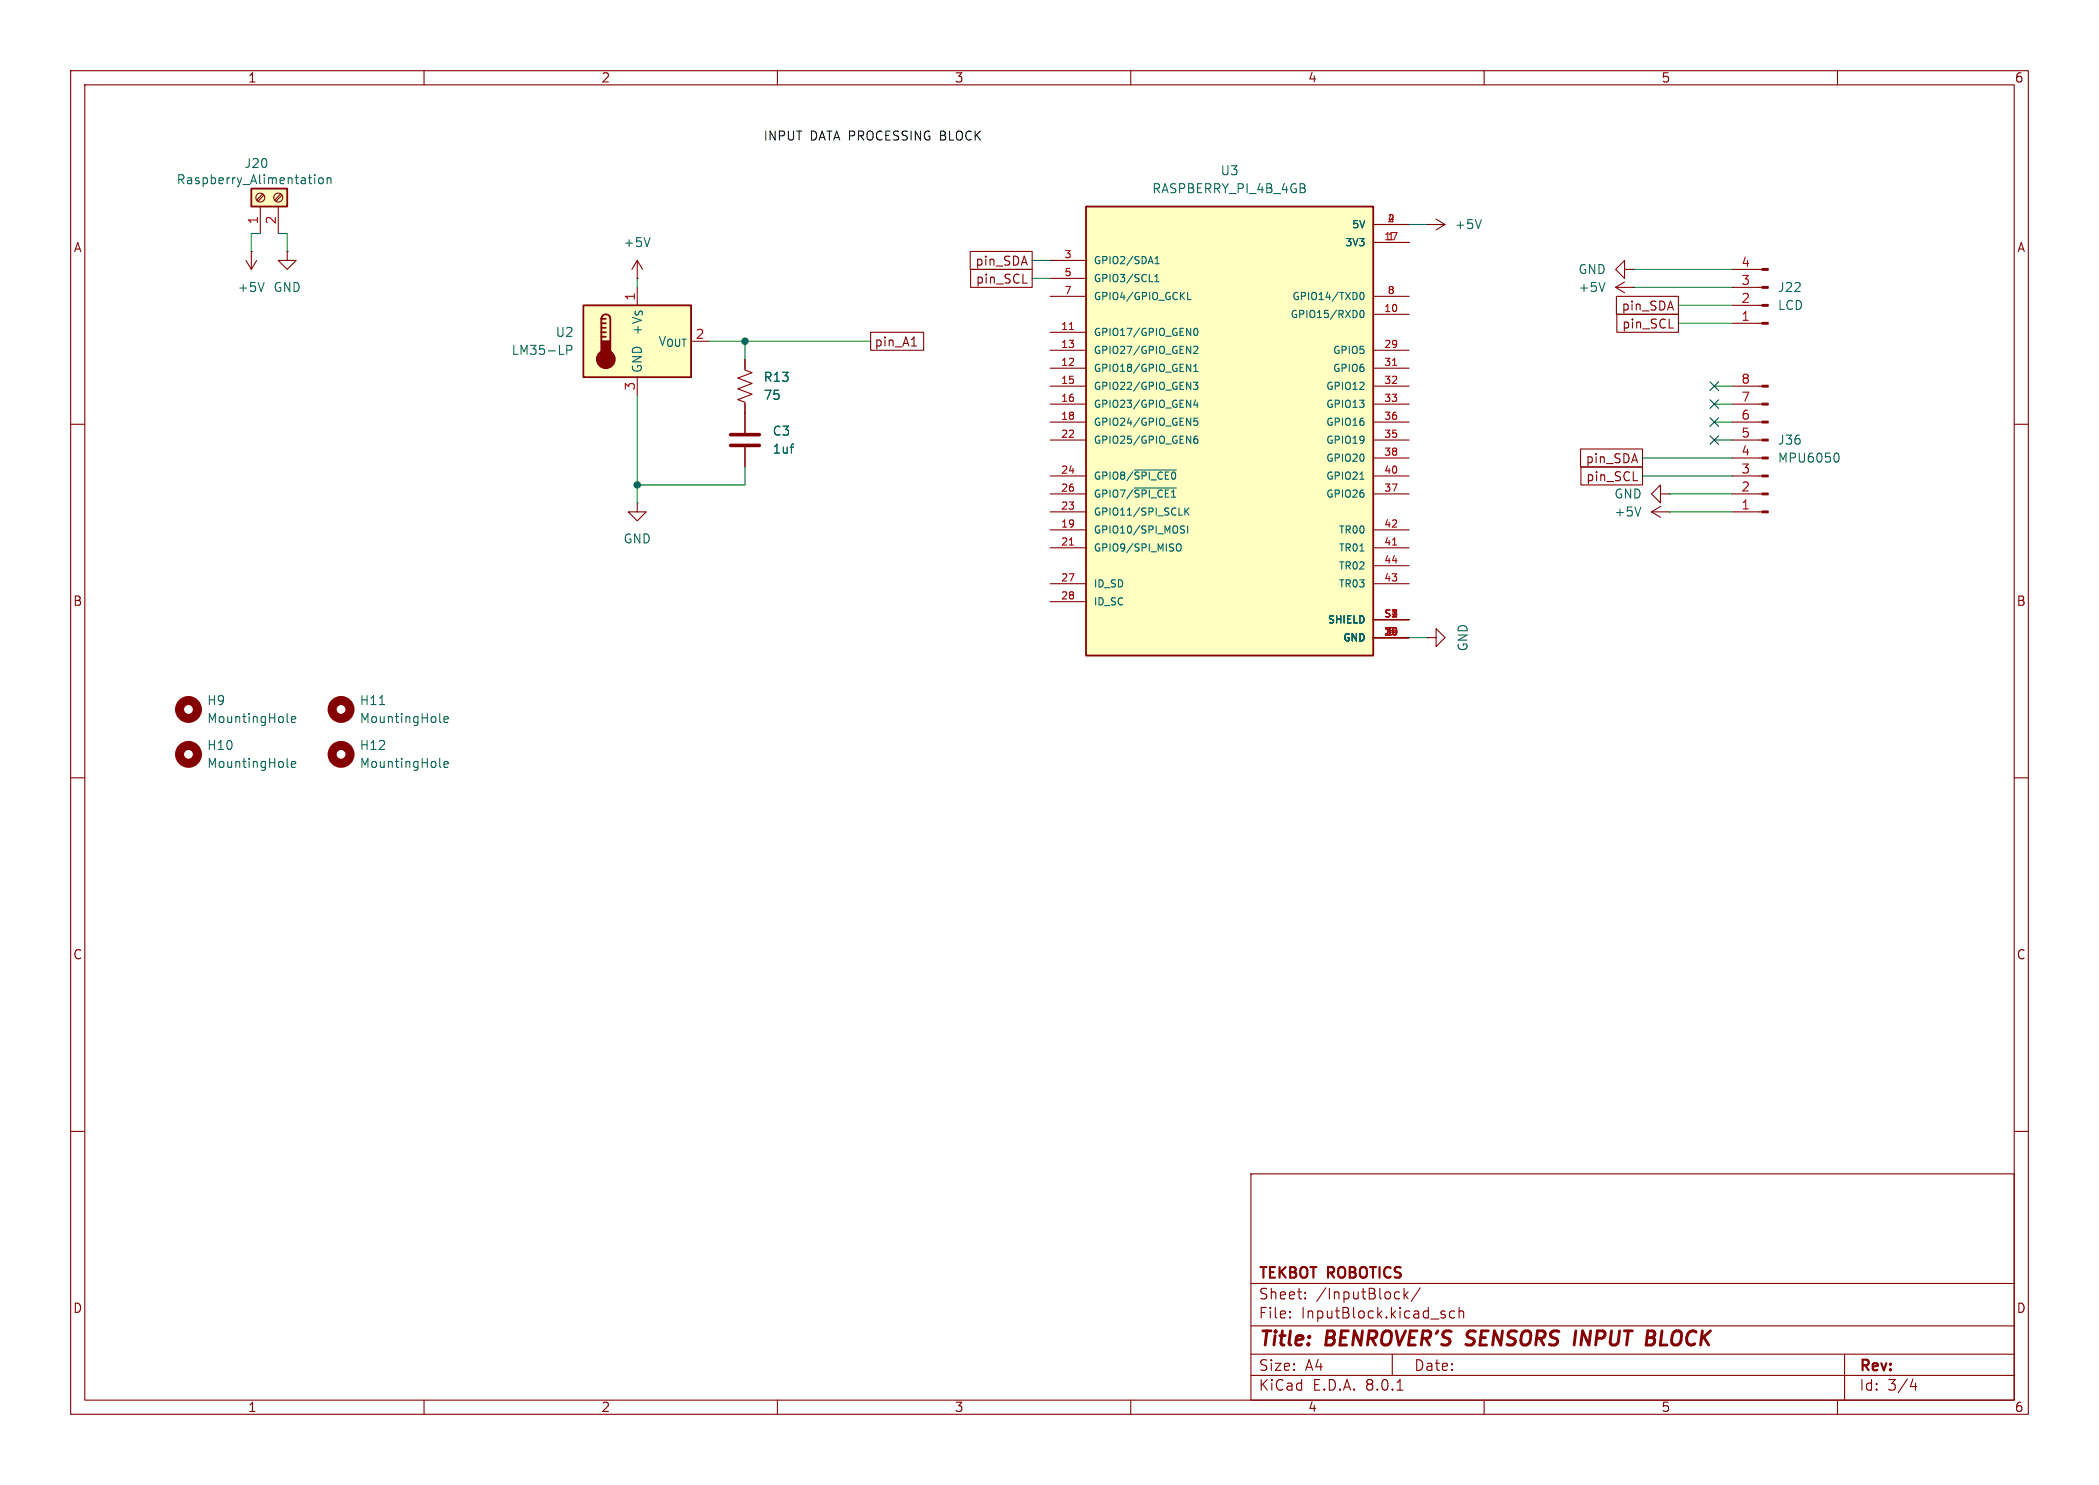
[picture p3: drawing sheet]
<svg xmlns="http://www.w3.org/2000/svg" width="297mm" height="210mm" viewBox="0 0 297 210" stroke-linecap="round" stroke-linejoin="round" font-family="sans-serif">
<g fill="none" stroke="#840000" stroke-width=".15">
<path d="M10 10h277v190h-277zM12 12h273v186h-273zM60 10v2M110 10v2M160 10v2M210 10v2M260 10v2M10 60h2M285 60h2M10 110h2M285 110h2M10 160h2"/>
<path d="M285 160h2M177 166h108v32h-108zM60 198v2M110 198v2M160 198v2M177 194.5h108M177 191.5h108M177 187.5h108M177 181.5h108M182.5 186.3h.1l-.1 .1M182.5 186.3v.1M182.5 185.5v.1"/>
<path d="M182.5 185.5h.1l-.1 .1M184.7 183.6v.1M184.7 183.6h-.1l.1 .1M184.7 182.8v.1M184.7 182.8h-.1l.1 .1M197 191.5v3M197.7 196.6h.8M197.9 182.7l.1 .1M198 183.6l-.1 .1M198.7 182.2v1.5M198.8 183.1l.4 .6M199.2 182.7l-.5 .6"/>
<path d="M201 182.1l-1.3 2M204.1 185.9l.4 .1v.2l-.2 .2h-.3M204.1 185.4l.4 .1M205.8 185.5l-.4-.1-.3 .3v.4l.1 .2 .2 .1 .4-.1M206.5 185.5a.37 .37 0 0 1 .6 .1v.8M206.5 184.9v1.5M210 198v2M260 198v2M261 191.5v6.5M270.7 195l-.4 1.1h.9M271 195.6v1"/>
</g>
<path d="M207.4 190.1l.3 .1M207.7 188.4l-.1 .2v.4M234.1 189.4v.4M234.1 188.4l.1 .2-.2 .4" fill="none" stroke="#840000" stroke-width=".4"/>
<path d="M153.7 29.2h40.6v63.5h-40.6z" fill="#ffffc2"/>
<path d="M153.7 29.2h40.6v63.5h-40.6z" fill="none" stroke="#840000" stroke-width=".25"/>
<g fill="none" stroke="#840000" stroke-width=".15">
<path d="M34.8 36.8l.8 1.3M35.6 35.6h.1M35.6 35.6v2.5M36.3 36.8l-.7 1.3M40.6 35.6v1.2h1.3l-1.3 1.3-1.2-1.3h1.2M40.6 35.6h.1M148.6 36.8h5.1M148.6 39.4h5.1M194.3 34.3h5.1M194.3 31.8h5.1M245.1 38.1h4.2M105.4 50.8v1.5l1 .4-2 .8 2 .7-2 .8 2 .8-2 .7 1 .4v4.3"/>
<path d="M148.6 47h5.1M148.6 52.1h5.1M148.6 49.5h5.1M148.6 54.6h5.1M148.6 57.2h5.1M148.6 59.7h5.1M148.6 41.9h5.1M194.3 44.5h5.1M194.3 52.1h5.1M194.3 49.5h5.1M194.3 54.6h5.1M194.3 57.2h5.1"/>
<path d="M194.3 59.7h5.1M194.3 41.9h5.1M245.1 40.6h4.2M245.1 43.2h4.2M245.1 45.7h4.2M90.2 71.1v1.3h1.2l-1.2 1.3-1.3-1.3h1.3M90.2 71.1h.1M105.4 63.2v2.8M148.6 74.9h5.1M148.6 77.5h5.1M148.6 62.2h5.1M148.6 72.4h5.1"/>
<path d="M148.6 67.3h5.1M148.6 69.9h5.1M194.3 74.9h5.1M194.3 77.5h5.1M194.3 62.2h5.1M194.3 67.3h5.1M194.3 69.9h5.1M194.3 64.8h5.1M148.6 82.6h5.1M148.6 85.1h5.1M194.3 90.2h5.1M194.3 82.6h5.1"/>
<path d="M194.3 80h5.1M194.3 87.6h5.1M201.9 90.2h1.3v-1.3l1.3 1.3-1.3 1.2v-1.2M201.9 90.2h.1"/>
</g>
<g fill="none" stroke="#006464" stroke-width=".15">
<path d="M37.4 39.9l-.4 1.3M163.4 39.8h.6M163.4 39.1l.3-.3v1M163.4 37.3h.6M163.4 36.6l.3-.3v1M168 42.4h.5M168.9 54.1h.6l-.3 .3 .2 .1v.5l-.1 .1-.4-.1M168.9 49.1l.4-.1 .2 .3-.6 .7h.6M168.9 52.5h.6M168.9 51.8l.3-.3v1M169 46.5l.2-.1a.54 .54 0 0 1 .3 .5 .54 .54 0 0 1-.3 .6l-.2-.1-.1-.3zM169.2 56.5l-.3 .8h.6"/>
<path d="M169.4 56.9v.7M169.4 59.1h-.4l-.1 .5 .2-.1 .3 .1 .1 .1-.1 .4-.1 .1-.4-.1M192.6 43.9h.1a.54 .54 0 0 1 .3 .5 .54 .54 0 0 1-.3 .5 .68 .68 0 0 1-.1-1zM192.6 41.4h.1a.54 .54 0 0 1 .3 .5 .54 .54 0 0 1-.3 .5 .68 .68 0 0 1-.1-1zM111.8 63.2h.5M112.2 62.8h.1M160.5 66.5h5.9M160.5 69h5.9M166.5 77.1l.2-.2a.34 .34 0 0 1 .4 .4v.3a.34 .34 0 0 1-.2 .3 .34 .34 0 0 1-.4-.1M167.2 74.9l.3 .1 .1 .2-.2 .2h-.2M167.2 74.4h.4M167.7 71.8v1.1"/>
<path d="M167.8 72.3l.4 .6M168 74.4v1M168.2 71.8l-.5 .6M169.4 61.7h-.3a.68 .68 0 0 0 0 1l.3-.1 .1-.3-.2-.2h-.3l-.1 .2M192.4 77.9h.6M192.4 67.8h.6M53.7 99.6h.7M40.6 102l.2 .2M40.6 108.3l.2 .2M41.2 101.8l.6-.2v-.2l-.4-.1-.2 .2 .1 .6h.5M41.2 108.1l.6-.1v-.3h-.4l-.2 .2 .1 .6h.5M62.2 102l.2 .2"/>
<path d="M62.2 108.3l.2 .2M62.8 101.8l.6-.2v-.2l-.4-.1-.2 .2 .1 .6h.5M62.8 108.1l.6-.1v-.3h-.4l-.2 .2 .1 .6h.5"/>
</g>
<path d="M151.3 46.6h.6M197 51.7h.6M151.3 77.1h.6M197 77.1h.6" fill="none" stroke="#a90000" stroke-width=".15"/>
<g fill="none" stroke="#840000" stroke-width="1.3">
<circle cx="26.7" cy="100.3" r="1.27"/>
<circle cx="26.7" cy="106.7" r="1.27"/>
<circle cx="48.3" cy="106.7" r="1.27"/>
<circle cx="48.3" cy="100.3" r="1.27"/>
</g>
<path d="M103.4 63h4M103.4 61.5h4" fill="none" stroke="#840000" stroke-width=".51"/>
<g fill="#840000" stroke="#840000" stroke-width=".15">
<path d="M249.3 38h.9v.2h-.9z"/>
<path d="M249.3 40.5h.9v.3h-.9z"/>
<path d="M249.3 43.1h.9v.2h-.9z"/>
<path d="M249.3 45.6h.9v.2h-.9z"/>
</g>
<path d="M35.6 26.7h5v2.5h-5z" fill="#ffffc2"/>
<path d="M35.6 26.7h5v2.5h-5z" fill="none" stroke="#840000" stroke-width=".25"/>
<g fill="none" stroke="#840000" stroke-width=".15">
<path d="M36.8 29.2v3.8M37.2 27.4l-.9 .9M37.3 27.6l-.8 .9M39.4 29.2v3.8M39.7 27.4l-.8 .9M39.9 27.6l-.9 .9M201.9 31.8h.1M201.9 31.8h2.6M203.2 31l1.3 .8M204.5 31.8l-1.3 .7"/>
<circle cx="36.8" cy="27.9" r=".63"/>
<circle cx="39.4" cy="27.9" r=".63"/>
</g>
<path d="M44.5 24.7v.1M44.5 25.1v.9M45.1 25.3l.2-.2 .4 .2v.4l-.1 .2-.3 .1-.2-.1zM46.3 25.3l.2-.2 .3 .1v.8M46.3 25.1v.9M209.6 31.1l-.4 1.2" fill="none" stroke="#006464" stroke-width=".15"/>
<path d="M82.5 43.2h15.3v10.1h-15.3z" fill="#ffffc2"/>
<path d="M82.5 43.2h15.3v10.1h-15.3zM85.1 45.1a.64 .64 0 0 1 .6-.6 .64 .64 0 0 1 .7 .6v3.2M85.1 47.6h.6M85.1 47h.6M85.1 46.4h.6M85.1 45.7h.6M85.1 45.1v3.2M85.1 45.1h.6" fill="none" stroke="#840000" stroke-width=".25"/>
<g fill="#840000" stroke="#840000" stroke-width=".25">
<path d="M85.1 48.3h1.3v1.9h-1.3z"/>
<circle cx="85.7" cy="50.8" r="1.27"/>
</g>
<g fill="none" stroke="#840000" stroke-width=".15">
<path d="M90.2 39.4h.1M90.2 36.8v2.6M90.2 36.8l-.8 1.3M90.2 36.8l.7 1.3M137.3 35.6h8.7v2.5h-8.7zM137.3 38.1h8.7v2.5h-8.7zM229.9 38.1v-1.3l-1.3 1.3 1.3 1.3v-1.3h1.2M229.9 39.9l-1.3 .7M231.1 38.1h.1M90.2 40.6v2.6M90.2 53.3v2.6M105.4 50.8v1.3"/>
<path d="M105.4 57.2v4M123.2 47h7.5v2.5h-7.5zM129 48.9h.7M228.6 40.6l1.3 .8M228.6 40.6h2.5M228.7 41.9h8.8v2.6h-8.8zM228.8 44.4h8.7v2.6h-8.7zM231.1 40.6h.1M245.1 54.6h4.2M245.1 57.2h4.2M245.1 59.7h4.2M105.4 63.2v2.8"/>
<path d="M223.6 63.5h8.8v2.5h-8.8zM223.7 66h8.7v2.6h-8.7zM233.7 72.4h2.5M233.7 72.4l1.2 .8M234.9 69.9v-1.3l-1.2 1.3 1.2 1.2v-1.2h1.3M234.9 71.6l-1.2 .8M236.2 72.4h.1M236.2 69.9h.1M245.1 62.2h4.2M245.1 64.8h4.2M245.1 67.3h4.2M245.1 69.9h4.2"/>
<path d="M245.1 72.4h4.2"/>
</g>
<path d="M92 33.6l-.4 1.3M227.1 39.9l-.4 1.3M80.2 49.5l.6-.1 .1-.1v-.3l-.2-.2h-.5v1.3M111.8 63.2h.5M112.2 62.8h.1M232.2 71.7l-.4 1.3M259.8 64.1a.68 .68 0 0 1 .3 1.1l-.3 .1" fill="none" stroke="#006464" stroke-width=".15"/>
<g fill="#840000" stroke="#840000" stroke-width=".15">
<path d="M249.3 54.5h.9v.2h-.9z"/>
<path d="M249.3 57h.9v.3h-.9z"/>
<path d="M249.3 59.6h.9v.2h-.9z"/>
<path d="M249.3 62.1h.9v.3h-.9z"/>
<path d="M249.3 64.6h.9v.3h-.9z"/>
<path d="M249.3 67.2h.9v.2h-.9z"/>
<path d="M249.3 69.7h.9v.3h-.9z"/>
<path d="M249.3 72.3h.9v.2h-.9z"/>
</g>
<g fill="none" stroke="#009600" stroke-width=".15">
<path d="M36.8 33h-1.2v2.6M39.4 33h1.2v2.6M90.2 39.4v1.2M146 36.8h2.6M146 39.4h2.6M199.4 31.8h2.5M231.1 38.1h14M90.2 55.9v15.2M100.3 48.3h22.9M105.4 48.3v2.5M231.1 40.6h14M237.5 43.2h7.6"/>
<path d="M237.5 45.7h7.6M242.6 54.6h2.5M242.6 57.2h2.5M242.6 59.7h2.5M105.4 66v2.6h-15.2M232.4 64.8h12.7M232.4 67.3h12.7M236.2 69.9h8.9M236.2 72.4h8.9M242.6 62.2h2.5M199.4 90.2h2.5"/>
</g>
<path d="M242 59.1l1.2 1.2M242 56.5l1.2 1.3M242 54l1.2 1.2M243.2 59.1l-1.2 1.2M243.2 56.5l-1.2 1.3M243.2 54l-1.2 1.2M242 61.6l1.2 1.2M243.2 61.6l-1.2 1.2" fill="none" stroke="#000084" stroke-width=".15"/>
<g fill="#009600" stroke="#009600" stroke-width=".15">
<circle cx="90.2" cy="68.6" r=".46"/>
<circle cx="105.4" cy="48.3" r=".46"/>
</g>
<g font-size="2.8" fill="#840000">
<text x="178" y="190.9">Title:</text>
<text x="187.7" y="190.9">BENROVER'S</text>
<text x="208.4" y="190.9">SENSORS</text>
<text x="224.4" y="190.9">INPUT</text>
<text x="235.4" y="190.9">BLOCK</text>
</g>
<g font-size="2.1" fill="#840000">
<text x="178" y="184">Sheet:</text>
<text x="178" y="181.2">TEKBOT ROBOTICS</text>
<text x="186.2" y="184">/InputBlock/</text>
<text x="178" y="186.7">File:</text>
<text x="184.1" y="186.7">InputBlock.kicad_sch</text>
<text x="178" y="196.9">KiCad</text>
<text x="178" y="194.1">Size:</text>
<text x="184.7" y="194.1">A4</text>
<text x="185.7" y="196.9">E.D.A.</text>
<text x="193.3" y="196.9">8.0.1</text>
<text x="200" y="194.1">Date:</text>
<text x="263" y="194.3">Rev:</text>
<text x="263" y="196.9">Id:</text>
<text x="267.1" y="196.9">3/4</text>
</g>
<g font-size="1.8" fill="#840000">
<text x="35" y="11.9">1</text>
<text x="85" y="11.9">2</text>
<text x="135" y="11.9">3</text>
<text x="185" y="11.9">4</text>
<text x="235" y="11.9">5</text>
<text x="285" y="11.9">6</text>
<text x="10.3" y="35.9">A</text>
<text x="285.3" y="35.9">A</text>
<text x="137.9" y="37.8">pin_SDA</text>
<text x="138" y="40.3">pin_SCL</text>
<text x="229.4" y="44.1">pin_SDA</text>
<text x="229.4" y="46.7">pin_SCL</text>
<text x="123.7" y="49.2">pin_A1</text>
<text x="224.3" y="65.7">pin_SDA</text>
<text x="224.4" y="68.3">pin_SCL</text>
<text x="10.3" y="85.9">B</text>
<text x="285.3" y="85.9">B</text>
<text x="10.3" y="135.9">C</text>
<text x="285.3" y="135.9">C</text>
<text x="10.3" y="185.9">D</text>
<text x="285.3" y="185.9">D</text>
<text x="35" y="199.9">1</text>
<text x="85" y="199.9">2</text>
<text x="135" y="199.9">3</text>
<text x="185" y="199.9">4</text>
<text x="235" y="199.9">5</text>
<text x="285" y="199.9">6</text>
</g>
<g font-size="1.8" fill="#006464">
<text x="34.5" y="24">J20</text>
<text x="24.9" y="26.3">Raspberry_Alimentation</text>
<text x="162.9" y="27.5">RASPBERRY_PI_4B_4GB</text>
<text x="172.6" y="25">U3</text>
<text x="88.1" y="35.2">+5V</text>
<text x="205.7" y="32.6">+5V</text>
<text x="33.5" y="41.5">+5V</text>
<text x="38.6" y="41.5">GND</text>
<text x="223.2" y="41.5">+5V</text>
<text x="223.2" y="39">GND</text>
<text x="251.5" y="41.5">J22</text>
<text x="78.5" y="47.9">U2</text>
<text x="91" y="47.6" transform="rotate(-90 91 47.6)">+V_{S}</text>
<text x="251.5" y="44">LCD</text>
<text x="72.3" y="50.4">LM35-LP</text>
<text x="91" y="52.8" transform="rotate(-90 91 52.8)">GND</text>
<text x="93" y="49.1">V_{OUT}</text>
<text x="108" y="54.2">R13</text>
<text x="108" y="56.7">75</text>
<text x="109.2" y="61.8">C3</text>
<text x="109.2" y="64.4">1uf</text>
<text x="251.5" y="65.6">MPU6050</text>
<text x="251.5" y="63.1">J36</text>
<text x="228.3" y="70.7">GND</text>
<text x="88.1" y="77.1">GND</text>
<text x="228.3" y="73.3">+5V</text>
<text x="207.9" y="92.2" transform="rotate(-90 207.9 92.2)">GND</text>
<text x="29.2" y="99.9">H9</text>
<text x="50.8" y="99.9">H11</text>
<text x="29.2" y="106.3">H10</text>
<text x="29.2" y="102.5">MountingHole</text>
<text x="50.8" y="106.3">H12</text>
<text x="50.8" y="102.5">MountingHole</text>
<text x="29.2" y="108.8">MountingHole</text>
<text x="50.8" y="108.8">MountingHole</text>
</g>
<g font-size="1.8" fill="#0f0f0f">
<text x="107.9" y="20">INPUT</text>
<text x="114.6" y="20">DATA PROCESSING</text>
<text x="133.3" y="20">BLOCK</text>
</g>
<g font-size="1.8" fill="#a90000">
<text x="36.6" y="31.8" transform="rotate(-90 36.6 31.8)">1</text>
<text x="39.1" y="31.8" transform="rotate(-90 39.1 31.8)">2</text>
<text x="246.3" y="40.4">3</text>
<text x="246.3" y="37.8">4</text>
<text x="89.9" y="42.6" transform="rotate(-90 89.9 42.6)">1</text>
<text x="246.3" y="45.5">1</text>
<text x="246.3" y="42.9">2</text>
<text x="98.4" y="48">2</text>
<text x="89.9" y="55.3" transform="rotate(-90 89.9 55.3)">3</text>
<text x="246.3" y="59.4">6</text>
<text x="246.3" y="56.9">7</text>
<text x="246.3" y="54.4">8</text>
<text x="246.3" y="64.5">4</text>
<text x="246.3" y="62">5</text>
<text x="246.3" y="69.6">2</text>
<text x="246.3" y="67.1">3</text>
<text x="246.3" y="72.1">1</text>
</g>
<g font-size="1.4" fill="#006464">
<text x="190.2" y="35">3V3</text>
<text x="191.2" y="32.5">5V</text>
<text x="154.7" y="37.6">GPIO2/SDA1</text>
<text x="154.7" y="40.1">GPIO3/SCL1</text>
<text x="154.7" y="47.7">GPIO17/GPIO_GEN0</text>
<text x="154.7" y="42.6">GPIO4/GPIO_GCKL</text>
<text x="182.5" y="45.2">GPIO15/RXD0</text>
<text x="182.7" y="42.6">GPIO14/TXD0</text>
<text x="154.7" y="52.8">GPIO18/GPIO_GEN1</text>
<text x="154.7" y="50.3">GPIO27/GPIO_GEN2</text>
<text x="188.5" y="50.3">GPIO5</text>
<text x="188.5" y="52.8">GPIO6</text>
<text x="154.7" y="55.3">GPIO22/GPIO_GEN3</text>
<text x="154.7" y="57.9">GPIO23/GPIO_GEN4</text>
<text x="187.5" y="55.3">GPIO12</text>
<text x="187.5" y="57.9">GPIO13</text>
<text x="154.7" y="60.4">GPIO24/GPIO_GEN5</text>
<text x="154.7" y="63">GPIO25/GPIO_GEN6</text>
<text x="187.5" y="63">GPIO19</text>
<text x="187.5" y="60.4">GPIO16</text>
<text x="187.5" y="65.5">GPIO20</text>
<text x="154.7" y="68">GPIO8/~{SPI_CE0}</text>
<text x="154.7" y="70.6">GPIO7/~{SPI_CE1}</text>
<text x="187.5" y="70.6">GPIO26</text>
<text x="187.5" y="68">GPIO21</text>
<text x="154.7" y="75.7">GPIO10/SPI_MOSI</text>
<text x="154.7" y="73.1">GPIO11/SPI_SCLK</text>
<text x="189.3" y="75.7">TR00</text>
<text x="154.7" y="78.2">GPIO9/SPI_MISO</text>
<text x="154.7" y="83.3">ID_SD</text>
<text x="189.3" y="78.2">TR01</text>
<text x="189.3" y="83.3">TR03</text>
<text x="189.3" y="80.7">TR02</text>
<text x="154.7" y="85.8">ID_SC</text>
<text x="187.8" y="88.4">SHIELD</text>
<text x="189.9" y="90.9">GND</text>
</g>
<g font-size="1.4" fill="#a90000">
<text x="195.8" y="34">17</text>
<text x="196.2" y="34">1</text>
<text x="196.2" y="31.5">2</text>
<text x="150.5" y="36.6">3</text>
<text x="150.5" y="39.1">5</text>
<text x="150.5" y="41.7">7</text>
<text x="196.2" y="41.7">8</text>
<text x="150" y="46.7">11</text>
<text x="195.8" y="44.2">10</text>
<text x="150" y="51.8">12</text>
<text x="150" y="49.3">13</text>
<text x="195.8" y="49.3">29</text>
<text x="195.8" y="51.8">31</text>
<text x="150" y="54.4">15</text>
<text x="150" y="56.9">16</text>
<text x="150" y="59.4">18</text>
<text x="195.8" y="54.4">32</text>
<text x="195.8" y="56.9">33</text>
<text x="195.8" y="59.4">36</text>
<text x="150" y="62">22</text>
<text x="195.8" y="62">35</text>
<text x="195.8" y="64.5">38</text>
<text x="150" y="67.1">24</text>
<text x="150" y="69.6">26</text>
<text x="195.8" y="69.6">37</text>
<text x="195.8" y="67.1">40</text>
<text x="150" y="74.7">19</text>
<text x="150" y="77.2">21</text>
<text x="150" y="72.1">23</text>
<text x="195.8" y="77.2">41</text>
<text x="195.8" y="74.7">42</text>
<text x="150" y="82.3">27</text>
<text x="195.8" y="82.3">43</text>
<text x="195.8" y="79.8">44</text>
<text x="150" y="84.8">28</text>
<text x="195.8" y="89.9">14</text>
<text x="195.8" y="87.4">S1</text>
<text x="196.2" y="89.9">9</text>
<text x="196.7" y="87.4">2</text>
</g>
</svg>
